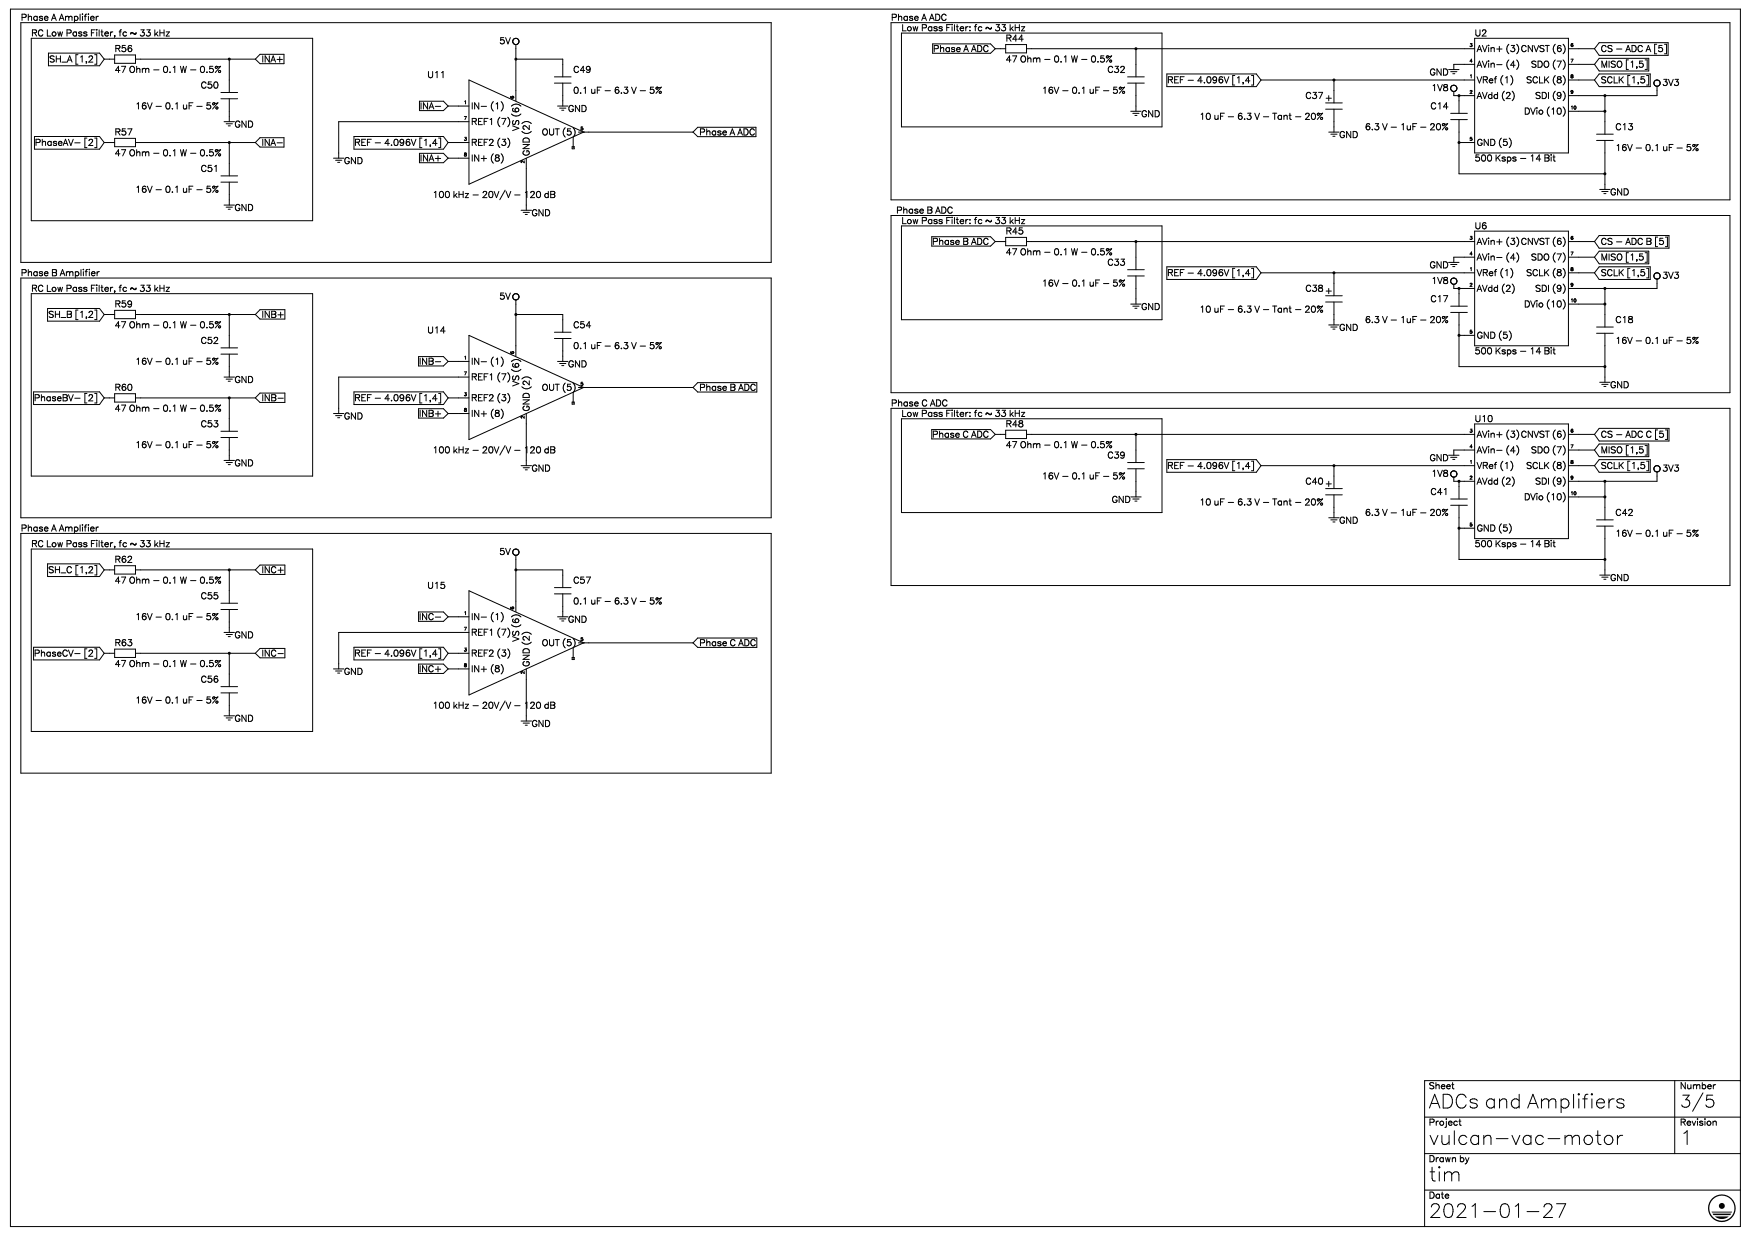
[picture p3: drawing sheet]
<svg xmlns="http://www.w3.org/2000/svg" width="420mm" height="297mm" viewBox="0 0 420 297" stroke-linecap="round" stroke-linejoin="round" font-family="sans-serif">
<g fill="none" stroke="#000" stroke-width=".24">
<path d="M2.5 2.2h415v292h-415zM5 5.4h180v57.5h-180zM7.5 9.2h67.5v43.7h-67.5zM11.6 12.7h12.3l1.1 1.5M25 14.2h2.5M25 14.2l-1.1 1.6h-12.3M27.5 13.2h5v2h-5zM32.5 14.2h28.7M52.4 16l.5-.1-1.3 1.5M52.4 17.1l.2-.2 .3 .1-.2 .4-.3-.1M55 14.2v8M61.2 14.2l1.2 1.1h5.7"/>
<path d="M68.1 13h-5.7l-1.2 1.2M112.5 19.2l27.5 12.5-27.5 12.5zM123.7 14.2h11.3v4.2M123.7 10.7v13.5M133 18.4h4M133 19.9h4M135 19.9v5.5M213.8 5.4h201.2v42.5h-201.2zM216.2 7.9h62.5v22.5h-62.5zM223.7 10.5h13.9l1.2 1.2M238.8 11.7h2.4M238.8 11.7l-1.2 1.1h-13.9"/>
<path d="M241.2 10.7h5v2h-5zM246.2 11.7h107.6M266.1 13.5l.6-.1-1.3 1.5M266.2 14.6l.2-.2 .3 .1-.2 .4-.3-.1M270.5 18.4h4M270.5 19.9h4M272.5 11.7v6.7M272.5 19.9v6.8M279.9 17.7h21.5l1.1 1.5-1.1 1.6h-21.5zM302.5 19.2h51.3M320 19.2v5.5M347.5 16.7h2.5"/>
<path d="M348 17.2h1.5M348.5 17.7h.5M353.8 9.2h22.4v27.5h-22.4zM353.8 15.4h-5v1.3M376.2 11.7h6.3M376.2 19.2h6.3M382.5 15.4h-6.3M382.5 19.2l1.1 1.6h12.3M382.5 15.4l1.1 1.6h11.9M382.5 11.7l1.1 1.6h16.6M395.5 14h-11.9l-1.1 1.4M395.9 17.7h-12.3l-1.1 1.5"/>
<path d="M397.9 19.3a.75 .75 0 0 0-1.1 .4 .75 .75 0 0 0 .7 1M400.2 10.2h-16.6l-1.1 1.5M8.3 32.7h15.6l1.1 1.5-1.1 1.6h-15.6zM25 34.2h2.5M27.5 33.2h5v2h-5zM32.5 34.2h28.7M33 24.9h-.1M52.4 36l.5-.1-1.3 1.5M52.4 37.1l.2-.2 .3 .1-.2 .4-.3-.1M53 22.2h4M53 23.7h4M53.7 29.2h2.6"/>
<path d="M54.3 29.7h1.4M54.8 30.2h.4M55 23.7v5.5M55 34.2v8M62.4 33h5.7v2.3h-5.7l-1.2-1.1zM80 37.9h2.5M80.5 38.4h1.5M81 38.9h.5M84.9 32.7h21.5l1.1 1.5-1.1 1.6h-21.5zM85.3 34.1h.6M85.9 33.4h-.6v1.5M100.6 24.3h5.8l1.1 1.1"/>
<path d="M100.6 36.8h5.8l1.1 1.1M107.5 34.2h5M107.5 25.4h5M107.5 37.9h5M107.5 25.4l-1.1 1.1h-5.8M107.5 37.9l-1.1 1.1h-5.8M112.5 29.2h-31.2v8.7M120.4 24.5l.3 .9-.1 .6-.2 .5M126.2 37.9v12.5M133.8 25.4h2.4M134.2 25.9h1.5M134.8 26.4h.5"/>
<path d="M137.2 35.2h.5v.5h-.5zM137.5 32.9v2.5M138.7 31.7h27.6M158.1 21l.5-.1-1.2 1.5M166.3 31.7l1.1 1.1h13.9M181.3 30.5h-13.9l-1.1 1.2M250.7 20.9l-.3 .3M271.3 26.7h2.4M271.8 27.2h1.5M272.2 27.7h.6M288.1 27.4l.4-.2v1.5M318 24.7h4"/>
<path d="M318 26.2h4M318.1 23.6h1.3M318.7 22.9v1.3M318.7 31.7h2.6M319.3 32.2h1.5M319.8 32.7h.4M320 26.2v5.5M348 27.2h4M348 28.7h4M348.8 21.9v1h5M350 22.9v4.3M350 28.7v13h35"/>
<path d="M350 34.2h3.8M372.5 37.7h.5M372.7 37.2v1.2l.1 .2 .3 .1M376.2 26.7h8.8M383 32.2h4M383 33.7h4M385 22.9v9.3M385 33.7v11.7M397.5 20.7v2.2h-21.3M397.9 20.6l-.4 .1M406.8 34.8l.6-.1-1.3 1.5M406.9 35.9l.2-.2 .3 .1-.3 .4-.2-.2"/>
<path d="M33 44.9h-.1M53 42.2h4M53 43.7h4M53.7 49.2h2.6M54.3 49.7h1.4M54.8 50.2h.4M55 43.7v5.5M125 50.4h2.5M125.5 50.9h1.5M126 51.4h.5M132.1 45.9l.9 .1 .1 .3-.4 .3 .4 .3-.1 .4-.9 .1zM132.1 46.6h.6"/>
<path d="M213.8 51.7h201.2v42.5h-201.2zM216.2 54.2h62.5v22.5h-62.5zM223.5 56.8h14.1l1.2 1.1M238.8 57.9h2.4M238.8 57.9l-1.2 1.1h-14.1M241.2 56.9h5v2h-5zM246.2 57.9h107.6M266.1 59.8l.6-.1-1.3 1.5M272.5 57.9v6.8M353.8 55.4h22.4v27.5h-22.4zM376.2 57.9h6.3M382.5 57.9l1.1 1.6h16.8"/>
<path d="M383.7 45.4h2.6M384.3 45.9h1.5M384.8 46.4h.4M400.4 56.5h-16.8l-1.1 1.4M5 66.7h180v57.5h-180zM7.5 70.4h67.5v43.8h-67.5zM11.4 74h12.5l1.1 1.4M25 75.4h2.5M25 75.4l-1.1 1.6h-12.5M27.5 74.4h5v2h-5zM32.5 75.4h28.7M52.4 77.3l.5-.1-1.3 1.5"/>
<path d="M52.4 78.4l.2-.2 .3 .1-.2 .4-.3-.2M55 75.4v8M61.2 75.4l1.2 1.1h5.9M68.3 74.3h-5.9l-1.2 1.1M123.7 75.4h11.3v4.3M123.7 71.9v13.5M133 79.7h4M250.7 67.2l-.3 .2M266.2 60.9l.2-.2 .3 .1-.2 .4-.3-.2M270.5 64.7h4M270.5 66.2h4M271.3 72.9h2.4"/>
<path d="M271.8 73.4h1.5M272.2 73.9h.6M272.5 66.2v6.7M279.9 64h21.5l1.1 1.4-1.1 1.6h-21.5zM288.1 73.7l.4-.3v1.5M302.5 65.4h51.3M318 70.9h4M318 72.4h4M318.1 69.8h1.3M318.7 69.2v1.2M318.7 77.9h2.6M319.3 78.4h1.5"/>
<path d="M319.8 78.9h.4M320 65.4v5.5M320 72.4v5.5M347.5 62.9h2.5M348 73.4h4M348 74.9h4M348 63.4h1.5M348.5 63.9h.5M348.8 68.2v1h5M350 69.2v4.2M350 74.9v13h35M353.8 61.7h-5v1.2"/>
<path d="M376.2 61.7h6.3M376.2 65.4h6.3M376.2 72.9h8.8M382.5 65.4l1.1 1.6h12.3M382.5 61.7l1.1 1.6h11.9M383 78.4h4M383 79.9h4M385 69.2v9.2M385 79.9v11.8M395.5 60.2h-11.9l-1.1 1.5M395.9 64h-12.3l-1.1 1.4M397.5 66.9v2.3h-21.3"/>
<path d="M397.9 65.6a.75 .75 0 0 0-1.1 .4 .75 .75 0 0 0 .7 .9M397.9 66.8l-.4 .1M8.1 94h15.8l1.1 1.4-1.1 1.6h-15.8zM8.4 95.4h.7M9.1 94.7h-.7v1.5M25 95.4h2.5M27.5 94.4h5v2h-5zM32.5 95.4h28.7M33 86.1l-.1 .1M52.4 97.3l.5-.1-1.3 1.5M52.4 98.4l.2-.2 .3 .1-.2 .4-.3-.2M53 83.4h4"/>
<path d="M53 84.9h4M53.7 90.4h2.6M54.3 90.9h1.4M54.8 91.4h.4M55 84.9v5.5M55 95.4v8M62.4 94.3h5.9v2.2h-5.9l-1.2-1.1zM80 99.2h2.5M80.5 99.7h1.5M84.9 94h21.5l1.1 1.4-1.1 1.6h-21.5zM85.3 95.4h.6M85.9 94.7h-.6v1.5"/>
<path d="M100.4 98h6l1.1 1.2M100.4 85.5h6l1.1 1.2M107.5 95.4h5M107.5 86.7h5M107.5 99.2h5M107.5 99.2l-1.1 1.1h-6M107.5 86.7l-1.1 1.1h-6M112.5 80.4l27.5 12.5-27.5 12.5zM112.5 90.4h-31.2v8.8M120.4 85.8l.3 .8-.1 .7-.2 .5M126.2 99.2v12.5M133 81.2h4"/>
<path d="M133.8 86.7h2.4M134.2 87.2h1.5M134.8 87.7h.5M135 81.2v5.5M137.2 96.4h.5v.5h-.5zM137.5 94.2v2.5M138.7 92.9h27.6M140 92.9h.1M158.1 82.3l.5-.1-1.2 1.5M166.3 92.9l1.1 1.1h14.2M181.6 91.8h-14.2l-1.1 1.1M213.8 97.9h201.2v42.5h-201.2z"/>
<path d="M350 80.4h3.8M372.5 83.9h.5M372.7 83.4v1.2l.1 .2 .3 .1M383.7 91.7h2.6M384.3 92.2h1.5M384.8 92.7h.4M406.8 81l.6-.1-1.3 1.5M406.9 82.1l.2-.2 .3 .1-.3 .4-.2-.1M33 106.1l-.1 .1M53 103.4h4M53 104.9h4M53.7 110.4h2.6"/>
<path d="M54.3 110.9h1.4M54.8 111.4h.4M55 104.9v5.5M81 100.2h.5M125 111.7h2.5M125.5 112.2h1.5M126 112.7h.5M132.1 107.2l.9 .1 .1 .3-.4 .3 .4 .3-.1 .4-.9 .1zM132.1 107.9h.6M216.2 100.4h62.5v22.5h-62.5zM223.5 103h14.1l1.2 1.2M238.8 104.2h2.4"/>
<path d="M238.8 104.2l-1.2 1.1h-14.1M241.2 103.2h5v2h-5zM246.2 104.2h107.6M250.7 113.4l-.3 .3M266.1 106l.6-.1-1.3 1.5M266.2 107.1l.2-.2 .3 .1-.2 .4-.3-.1M270.5 110.9h4M270.5 112.4h4M271.3 119.2h2.4M271.8 119.7h1.5M272.5 104.2v6.7M272.5 112.4v6.8"/>
<path d="M279.9 110.2h21.5l1.1 1.5-1.1 1.6h-21.5zM288.1 119.9l.4-.2v1.5M302.5 111.7h51.3M318 117.2h4M318 118.7h4M318.1 116.1h1.3M318.7 115.4v1.3M320 111.7v5.5M320 118.7v5.5M347.5 109.2h2.5M348 119.7h4M348 109.7h1.5"/>
<path d="M348.5 110.2h.5M348.8 114.4v1h5M350 115.4v4.3M353.8 101.7h22.4v27.5h-22.4zM353.8 107.9h-5v1.3M376.2 104.2h6.3M376.2 107.9h6.3M376.2 111.7h6.3M376.2 119.2h8.8M382.5 104.2l1.1 1.6h16.8M382.5 107.9l1.1 1.6h11.9M382.5 111.7l1.1 1.6h12.3"/>
<path d="M385 115.4v9.3M395.5 106.5h-11.9l-1.1 1.4M395.9 110.2h-12.3l-1.1 1.5M397.5 113.2v2.2h-21.3M397.9 111.8a.75 .75 0 0 0-1.1 .4 .75 .75 0 0 0 .7 1M397.9 113.1l-.4 .1M400.4 102.7h-16.8l-1.1 1.5M5 127.9h180v57.5h-180zM7.5 131.7h67.5v43.7h-67.5zM11.4 135.2h12.5l1.1 1.5M25 136.7h2.5M25 136.7l-1.1 1.6h-12.5"/>
<path d="M27.5 135.7h5v2h-5zM32.5 136.7h28.7M52.4 138.5l.5-.1-1.3 1.5M52.4 139.6l.2-.2 .3 .1-.2 .4-.3-.1M55 136.7v8M61.2 136.7l1.2 1.1h5.9M68.3 135.5h-5.9l-1.2 1.2M123.7 133.2v13.5M123.7 136.7h11.3v4.2M272.2 120.2h.6M318.7 124.2h2.6M319.3 124.7h1.5"/>
<path d="M319.8 125.2h.4M348 121.2h4M350 121.2v13h35M350 126.7h3.8M372.5 130.2h.5M372.7 129.7v1.2l.1 .2 .3 .1M383 124.7h4M383 126.2h4M383.7 137.9h2.6M384.3 138.4h1.5M384.8 138.9h.4M385 126.2v11.7"/>
<path d="M406.8 127.3l.6-.1-1.3 1.5M406.9 128.4l.2-.2 .3 .1-.3 .4-.2-.2M8.1 155.2h15.8l1.1 1.5-1.1 1.6h-15.8zM8.4 156.7h.7M9.1 155.9h-.7v1.5M25 156.7h2.5M27.5 155.7h5v2h-5zM32.5 156.7h28.7M33 147.4h-.1M52.4 158.5l.5-.1-1.3 1.5M52.4 159.6l.2-.2 .3 .1-.2 .4-.3-.1M53 144.7h4"/>
<path d="M53 146.2h4M53.7 151.7h2.6M54.3 152.2h1.4M54.8 152.7h.4M55 146.2v5.5M55 156.7v8M62.4 155.5h5.9v2.3h-5.9l-1.2-1.1zM84.9 155.2h21.5l1.1 1.5-1.1 1.6h-21.5zM85.3 156.6h.6M85.9 155.9h-.6v1.5M100.4 146.8h6l1.1 1.1M100.4 159.3h6l1.1 1.1"/>
<path d="M107.5 156.7h5M107.5 147.9h5M107.5 147.9l-1.1 1.1h-6M112.5 141.7l27.5 12.5-27.5 12.5zM112.5 151.7h-31.2v8.7M120.4 147l.3 .9-.1 .6-.2 .5M133 140.9h4M133 142.4h4M133.8 147.9h2.4M134.2 148.4h1.5M134.8 148.9h.5M135 142.4v5.5"/>
<path d="M137.2 157.7h.5v.5h-.5zM137.5 155.4v2.5M138.7 154.2h27.6M158.1 143.5l.5-.1-1.2 1.5M166.3 154.2l1.1 1.1h14.2M181.6 153h-14.2l-1.1 1.2M33 167.4h-.1M53 164.7h4M53 166.2h4M53.7 171.7h2.6M54.3 172.2h1.4M54.8 172.7h.4"/>
<path d="M55 166.2v5.5M80 160.4h2.5M80.5 160.9h1.5M81 161.4h.5M107.5 160.4h5M107.5 160.4l-1.1 1.1h-6M125 172.9h2.5M125.5 173.4h1.5M126 173.9h.5M126.2 160.4v12.5M132.1 168.4l.9 .1 .1 .3-.4 .3 .4 .3-.1 .4-.9 .1zM132.1 169.1h.6"/>
<path d="M401.8 259.2v17.5M417.5 259.2h-75.8v35M341.7 276.7h75.8M341.7 267.9h75.8M384.9 273.3a1.07 1.07 0 0 1 1.3-.9 1.07 1.07 0 0 1 .7 1.5 1.07 1.07 0 0 1-1.6 .5l-.4-.8M388 272.3v2.2M389.3 272.3a1.06 1.06 0 0 0-1.3 1M409.5 262.7h1.4M410.7 263.8a1.02 1.02 0 0 1 0 1.6M341.7 285.4h75.8M371 288.7h.7a.81 .81 0 0 1 .4 1.3l-1.8 2h2.2M373.4 288.7h2.2l-1.6 3.3"/>
<circle cx="123.7" cy="9.9" r=".75"/>
<circle cx="158.4" cy="22.2" r=".26"/>
<circle cx="348.7" cy="21.2" r=".75"/>
<circle cx="123.7" cy="71.2" r=".75"/>
<circle cx="348.7" cy="67.4" r=".75"/>
<circle cx="158.4" cy="83.4" r=".26"/>
<circle cx="348.7" cy="113.7" r=".75"/>
<circle cx="123.7" cy="132.4" r=".75"/>
<circle cx="158.4" cy="144.6" r=".26"/>
</g>
<g fill="#000">
<path d="M410.7 287.4a3.3 3.3 0 0 1 2.4-.9v.3a3 3 0 0 0-2.8 4.3 3 3 0 0 0 5.1 .5 3 3 0 0 0-1.7-4.8h-.6v-.3a3.3 3.3 0 0 1 3.2 4.2 3.3 3.3 0 0 1-4.9 2 3.3 3.3 0 0 1-.7-5.3zM411.4 291.8h3.3a2.59 2.59 0 0 1-3.3 0zM410.8 291.1h4.5l-.3 .3h-3.9zM410.6 290.6h4.9l-.1 .2h-4.7z"/>
<circle cx="413.1" cy="289.2" r=".71"/>
</g>
<g fill="none" stroke="#000" stroke-width=".75">
<path d="M55 14.2h.1M123.7 14.2h.1M272.5 11.7h.1M320 19.2h.1M55 34.2h.1M350 22.9h.1M350 34.2h.1M385 22.9h.1M385 26.7h.1M272.5 57.9h.1M385 41.7h.1M55 75.4h.1"/>
<path d="M123.7 75.4h.1M320 65.4h.1M350 69.2h.1M385 69.2h.1M385 72.9h.1M55 95.4h.1M350 80.4h.1M385 87.9h.1M272.5 104.2h.1M320 111.7h.1M350 115.4h.1M385 115.4h.1"/>
<path d="M385 119.2h.1M55 136.7h.1M123.7 136.7h.1M350 126.7h.1M385 134.2h.1M55 156.7h.1"/>
</g>
<g font-size="5.3">
<text x="342.5" y="265.9">ADCs and Amplifiers</text>
<text x="342.5" y="274.7">vulcan-vac-motor</text>
<text x="402.9" y="274.7">1</text>
<text x="342.5" y="283.5">tim</text>
<text x="342.5" y="292.3">2021-01-27</text>
</g>
<text font-size="4.6" x="402.9" y="265.7">3/5</text>
<g font-size="2.4">
<text x="4.9" y="5">Phase A Amplifier</text>
<text x="213.4" y="5">Phase A ADC</text>
<text x="7.4" y="8.9">RC Low Pass Filter, fc ~ 33 kHz</text>
<text x="119.2" y="10.6">5V</text>
<text x="215.9" y="7.5">Low Pass Filter: fc ~ 33 kHz</text>
<text x="240.9" y="10.3">R44</text>
<text x="353.5" y="8.9">U2</text>
<text x="11.6" y="15.2">SH_A [1,2]</text>
<text x="27.2" y="17.7">47 Ohm - 0.1 W - 0.5%</text>
<text x="27.2" y="12.7">R56</text>
<text x="62.4" y="15.2">INA+</text>
<text x="137.2" y="17.7">C49</text>
<text x="222.2" y="12.7">Phase A ADC</text>
<text x="240.9" y="15.2">47 Ohm - 0.1 W - 0.5%</text>
<text x="265.3" y="17.7">C32</text>
<text x="354.2" y="16.3">AVin- (4)</text>
<text x="354.2" y="12.7">AVin+ (3)CNVST (6)</text>
<text x="366.9" y="16.3">SDO (7)</text>
<text x="383.8" y="16.3">MISO [1,5]</text>
<text x="383.8" y="12.7">CS - ADC A [5]</text>
<text x="48" y="21.2">C50</text>
<text x="102.3" y="18.7">U11</text>
<text x="137.2" y="22.6">0.1 uF - 6.3 V - 5%</text>
<text x="251.2" y="22.6">16V - 0.1 uF - 5%</text>
<text x="280.8" y="20.2">REF - 4.096V [1,4]</text>
<text x="341.8" y="18.4">GND</text>
<text x="342.9" y="21.9">1V8</text>
<text x="354.2" y="20.2">VRef (1)</text>
<text x="365.8" y="20.2">SCLK (8)</text>
<text x="383.8" y="20.2">SCLK [1,5]</text>
<text x="398.6" y="20.9">3V3</text>
<text x="33.5" y="26.5">16V - 0.1 uF - 5%</text>
<text x="100.9" y="26.5">INA-</text>
<text x="112.9" y="26.5">IN- (1)</text>
<text x="136.2" y="26.9">GND</text>
<text x="273.4" y="28.3">GND</text>
<text x="289.6" y="29">10 uF - 6.3 V - Tant - 20%</text>
<text x="312.9" y="24">C37</text>
<text x="342.9" y="26.5">C14</text>
<text x="354.2" y="24">AVdd (2)</text>
<text x="365.5" y="27.6">DVio (10)</text>
<text x="367.9" y="24">SDI (9)</text>
<text x="9.2" y="35">PhaseAV- [2]</text>
<text x="27.2" y="32.5">R57</text>
<text x="56.1" y="30.7">GND</text>
<text x="62.4" y="35">INA-</text>
<text x="86.1" y="35">REF - 4.096V [1,4]</text>
<text x="112.9" y="35">REF2 (3)</text>
<text x="112.9" y="30">REF1 (7)</text>
<text x="124.2" y="31.8" transform="rotate(-90 124.2 31.8)">VS (6)</text>
<text x="129.5" y="32.5">OUT (5)</text>
<text x="167.6" y="32.5">Phase A ADC</text>
<text x="321" y="33.2">GND</text>
<text x="328.4" y="31.4">6.3 V - 1uF - 20%</text>
<text x="354.2" y="35">GND (5)</text>
<text x="387.3" y="31.4">C13</text>
<text x="27.2" y="37.4">47 Ohm - 0.1 W - 0.5%</text>
<text x="48" y="41.3">C51</text>
<text x="82.2" y="39.6">GND</text>
<text x="100.5" y="38.8">INA+</text>
<text x="112.9" y="38.8">IN+ (8)</text>
<text x="126.7" y="37.7" transform="rotate(-90 126.7 37.7)">GND (2)</text>
<text x="353.5" y="38.8">500 Ksps - 14 Bit</text>
<text x="387.3" y="36.4">16V - 0.1 uF - 5%</text>
<text x="33.5" y="46.3">16V - 0.1 uF - 5%</text>
<text x="103.7" y="47.7">100 kHz - 20V/V - 120 dB</text>
<text x="385.9" y="47">GND</text>
<text x="56.1" y="50.8">GND</text>
<text x="127.4" y="51.9">GND</text>
<text x="214.8" y="51.2">Phase B ADC</text>
<text x="215.9" y="54">Low Pass Filter: fc ~ 33 kHz</text>
<text x="222.2" y="59">Phase B ADC</text>
<text x="240.9" y="56.5">R45</text>
<text x="353.5" y="55.1">U6</text>
<text x="354.2" y="59">AVin+ (3)CNVST (6)</text>
<text x="383.8" y="59">CS - ADC B [5]</text>
<text x="240.9" y="61.4">47 Ohm - 0.1 W - 0.5%</text>
<text x="265.3" y="63.9">C33</text>
<text x="341.8" y="64.6">GND</text>
<text x="354.2" y="62.5">AVin- (4)</text>
<text x="366.9" y="62.5">SDO (7)</text>
<text x="383.8" y="62.5">MISO [1,5]</text>
<text x="4.9" y="66.4">Phase B Amplifier</text>
<text x="7.4" y="70.2">RC Low Pass Filter, fc ~ 33 kHz</text>
<text x="251.2" y="68.8">16V - 0.1 uF - 5%</text>
<text x="280.8" y="66.4">REF - 4.096V [1,4]</text>
<text x="312.9" y="70.2">C38</text>
<text x="342.9" y="68.1">1V8</text>
<text x="354.2" y="70.2">AVdd (2)</text>
<text x="354.2" y="66.4">VRef (1)</text>
<text x="365.8" y="66.4">SCLK (8)</text>
<text x="367.9" y="70.2">SDI (9)</text>
<text x="383.8" y="66.4">SCLK [1,5]</text>
<text x="398.6" y="67.1">3V3</text>
<text x="11.6" y="76.2">SH_B [1,2]</text>
<text x="27.2" y="73.8">R59</text>
<text x="62.4" y="76.2">INB+</text>
<text x="119.2" y="72">5V</text>
<text x="273.4" y="74.5">GND</text>
<text x="289.6" y="75.2">10 uF - 6.3 V - Tant - 20%</text>
<text x="328.4" y="77.7">6.3 V - 1uF - 20%</text>
<text x="342.9" y="72.7">C17</text>
<text x="365.5" y="73.8">DVio (10)</text>
<text x="387.3" y="77.7">C18</text>
<text x="27.2" y="78.7">47 Ohm - 0.1 W - 0.5%</text>
<text x="48" y="82.6">C52</text>
<text x="102.3" y="80.1">U14</text>
<text x="137.2" y="78.7">C54</text>
<text x="321" y="79.4">GND</text>
<text x="354.2" y="81.5">GND (5)</text>
<text x="387.3" y="82.6">16V - 0.1 uF - 5%</text>
<text x="33.5" y="87.5">16V - 0.1 uF - 5%</text>
<text x="100.9" y="87.5">INB-</text>
<text x="112.9" y="87.5">IN- (1)</text>
<text x="136.2" y="88.2">GND</text>
<text x="137.2" y="84">0.1 uF - 6.3 V - 5%</text>
<text x="353.5" y="85.1">500 Ksps - 14 Bit</text>
<text x="27.2" y="93.9">R60</text>
<text x="56.1" y="92.1">GND</text>
<text x="112.9" y="91.4">REF1 (7)</text>
<text x="124.2" y="92.8" transform="rotate(-90 124.2 92.8)">VS (6)</text>
<text x="129.5" y="93.9">OUT (5)</text>
<text x="167.6" y="93.9">Phase B ADC</text>
<text x="385.9" y="93.2">GND</text>
<text x="9.2" y="96.4">PhaseBV- [2]</text>
<text x="27.2" y="98.8">47 Ohm - 0.1 W - 0.5%</text>
<text x="62.4" y="96.4">INB-</text>
<text x="82.2" y="100.6">GND</text>
<text x="86.1" y="96.4">REF - 4.096V [1,4]</text>
<text x="100.5" y="100.2">INB+</text>
<text x="112.9" y="96.4">REF2 (3)</text>
<text x="112.9" y="100.2">IN+ (8)</text>
<text x="126.7" y="98.8" transform="rotate(-90 126.7 98.8)">GND (2)</text>
<text x="213.4" y="97.8">Phase C ADC</text>
<text x="215.9" y="100.2">Low Pass Filter: fc ~ 33 kHz</text>
<text x="353.5" y="101.3">U10</text>
<text x="33.5" y="107.6">16V - 0.1 uF - 5%</text>
<text x="48" y="102.7">C53</text>
<text x="222.2" y="105.2">Phase C ADC</text>
<text x="240.9" y="107.6">47 Ohm - 0.1 W - 0.5%</text>
<text x="240.9" y="102.7">R48</text>
<text x="354.2" y="105.2">AVin+ (3)CNVST (6)</text>
<text x="383.8" y="105.2">CS - ADC C [5]</text>
<text x="56.1" y="111.9">GND</text>
<text x="103.7" y="108.7">100 kHz - 20V/V - 120 dB</text>
<text x="127.4" y="113.3">GND</text>
<text x="265.3" y="110.1">C39</text>
<text x="280.8" y="112.6">REF - 4.096V [1,4]</text>
<text x="341.8" y="110.8">GND</text>
<text x="354.2" y="108.7">AVin- (4)</text>
<text x="354.2" y="112.6">VRef (1)</text>
<text x="365.8" y="112.6">SCLK (8)</text>
<text x="366.9" y="108.7">SDO (7)</text>
<text x="383.8" y="108.7">MISO [1,5]</text>
<text x="383.8" y="112.6">SCLK [1,5]</text>
<text x="398.6" y="113.3">3V3</text>
<text x="251.2" y="115">16V - 0.1 uF - 5%</text>
<text x="312.9" y="116.5">C40</text>
<text x="342.9" y="118.9">C41</text>
<text x="342.9" y="114.3">1V8</text>
<text x="354.2" y="116.5">AVdd (2)</text>
<text x="365.5" y="120">DVio (10)</text>
<text x="367.9" y="116.5">SDI (9)</text>
<text x="265.6" y="120.7">GND</text>
<text x="289.6" y="121.4">10 uF - 6.3 V - Tant - 20%</text>
<text x="321" y="125.6">GND</text>
<text x="328.4" y="123.9">6.3 V - 1uF - 20%</text>
<text x="387.3" y="123.9">C42</text>
<text x="4.9" y="127.8">Phase A Amplifier</text>
<text x="7.4" y="131.3">RC Low Pass Filter, fc ~ 33 kHz</text>
<text x="353.5" y="131.3">500 Ksps - 14 Bit</text>
<text x="354.2" y="127.8">GND (5)</text>
<text x="387.3" y="128.8">16V - 0.1 uF - 5%</text>
<text x="11.6" y="137.6">SH_C [1,2]</text>
<text x="27.2" y="135.2">R62</text>
<text x="62.4" y="137.6">INC+</text>
<text x="119.2" y="133.4">5V</text>
<text x="27.2" y="140.1">47 Ohm - 0.1 W - 0.5%</text>
<text x="48" y="144">C55</text>
<text x="102.3" y="141.5">U15</text>
<text x="137.2" y="140.1">C57</text>
<text x="385.9" y="139.4">GND</text>
<text x="33.5" y="148.9">16V - 0.1 uF - 5%</text>
<text x="100.9" y="148.9">INC-</text>
<text x="112.9" y="148.9">IN- (1)</text>
<text x="136.2" y="149.6">GND</text>
<text x="137.2" y="145">0.1 uF - 6.3 V - 5%</text>
<text x="27.2" y="155.3">R63</text>
<text x="56.1" y="153.2">GND</text>
<text x="112.9" y="152.4">REF1 (7)</text>
<text x="124.2" y="154.2" transform="rotate(-90 124.2 154.2)">VS (6)</text>
<text x="129.5" y="155.3">OUT (5)</text>
<text x="167.6" y="155.3">Phase C ADC</text>
<text x="9.2" y="157.7">PhaseCV- [2]</text>
<text x="27.2" y="160.2">47 Ohm - 0.1 W - 0.5%</text>
<text x="62.4" y="157.7">INC-</text>
<text x="82.2" y="162">GND</text>
<text x="86.1" y="157.7">REF - 4.096V [1,4]</text>
<text x="100.2" y="161.3">INC+</text>
<text x="112.9" y="157.7">REF2 (3)</text>
<text x="112.9" y="161.3">IN+ (8)</text>
<text x="126.7" y="160.2" transform="rotate(-90 126.7 160.2)">GND (2)</text>
<text x="48" y="163.7">C56</text>
<text x="33.5" y="169">16V - 0.1 uF - 5%</text>
<text x="56.1" y="173.3">GND</text>
<text x="103.7" y="170.1">100 kHz - 20V/V - 120 dB</text>
<text x="127.4" y="174.3">GND</text>
<text x="342.5" y="261.5">Sheet</text>
<text x="402.9" y="261.5">Number</text>
<text x="342.5" y="270.3">Project</text>
<text x="402.9" y="270.3">Revision</text>
<text x="342.5" y="278.7">Drawn by</text>
<text x="342.5" y="287.6">Date</text>
</g>
<g font-size="1.2">
<text x="352.4" y="11.3">3</text>
<text x="376.4" y="11.3">6</text>
<text x="352.4" y="15.2">4</text>
<text x="376.4" y="15.2">7</text>
<text x="123.1" y="24" transform="rotate(-90 123.1 24)">6</text>
<text x="352.4" y="22.6">2</text>
<text x="352.4" y="18.7">1</text>
<text x="376.4" y="22.6">9</text>
<text x="376.4" y="18.7">8</text>
<text x="111.1" y="28.9">7</text>
<text x="111.1" y="25.1">1</text>
<text x="376.4" y="26.5">10</text>
<text x="111.1" y="33.9">3</text>
<text x="139" y="31.4">5</text>
<text x="352.4" y="33.9">5</text>
<text x="111.1" y="37.8">8</text>
<text x="125.6" y="39.2" transform="rotate(-90 125.6 39.2)">2</text>
<text x="352.4" y="57.5">3</text>
<text x="376.4" y="57.5">6</text>
<text x="352.4" y="61.4">4</text>
<text x="352.4" y="65.3">1</text>
<text x="376.4" y="65.3">8</text>
<text x="376.4" y="61.4">7</text>
<text x="352.4" y="68.8">2</text>
<text x="376.4" y="68.8">9</text>
<text x="376.4" y="72.7">10</text>
<text x="352.4" y="80.1">5</text>
<text x="111.1" y="90">7</text>
<text x="111.1" y="86.5">1</text>
<text x="123.1" y="85" transform="rotate(-90 123.1 85)">6</text>
<text x="111.1" y="95.3">3</text>
<text x="139" y="92.4">5</text>
<text x="111.1" y="98.8">8</text>
<text x="125.6" y="100.5" transform="rotate(-90 125.6 100.5)">2</text>
<text x="352.4" y="107.6">4</text>
<text x="352.4" y="103.7">3</text>
<text x="376.4" y="103.7">6</text>
<text x="376.4" y="107.6">7</text>
<text x="352.4" y="111.5">1</text>
<text x="376.4" y="111.5">8</text>
<text x="352.4" y="115">2</text>
<text x="376.4" y="115">9</text>
<text x="376.4" y="118.9">10</text>
<text x="352.4" y="126.3">5</text>
<text x="111.1" y="147.5">1</text>
<text x="123.1" y="146.4" transform="rotate(-90 123.1 146.4)">6</text>
<text x="111.1" y="151.4">7</text>
<text x="139" y="153.8">5</text>
<text x="111.1" y="156.3">3</text>
<text x="111.1" y="160.2">8</text>
<text x="125.6" y="161.9" transform="rotate(-90 125.6 161.9)">2</text>
</g>
</svg>
